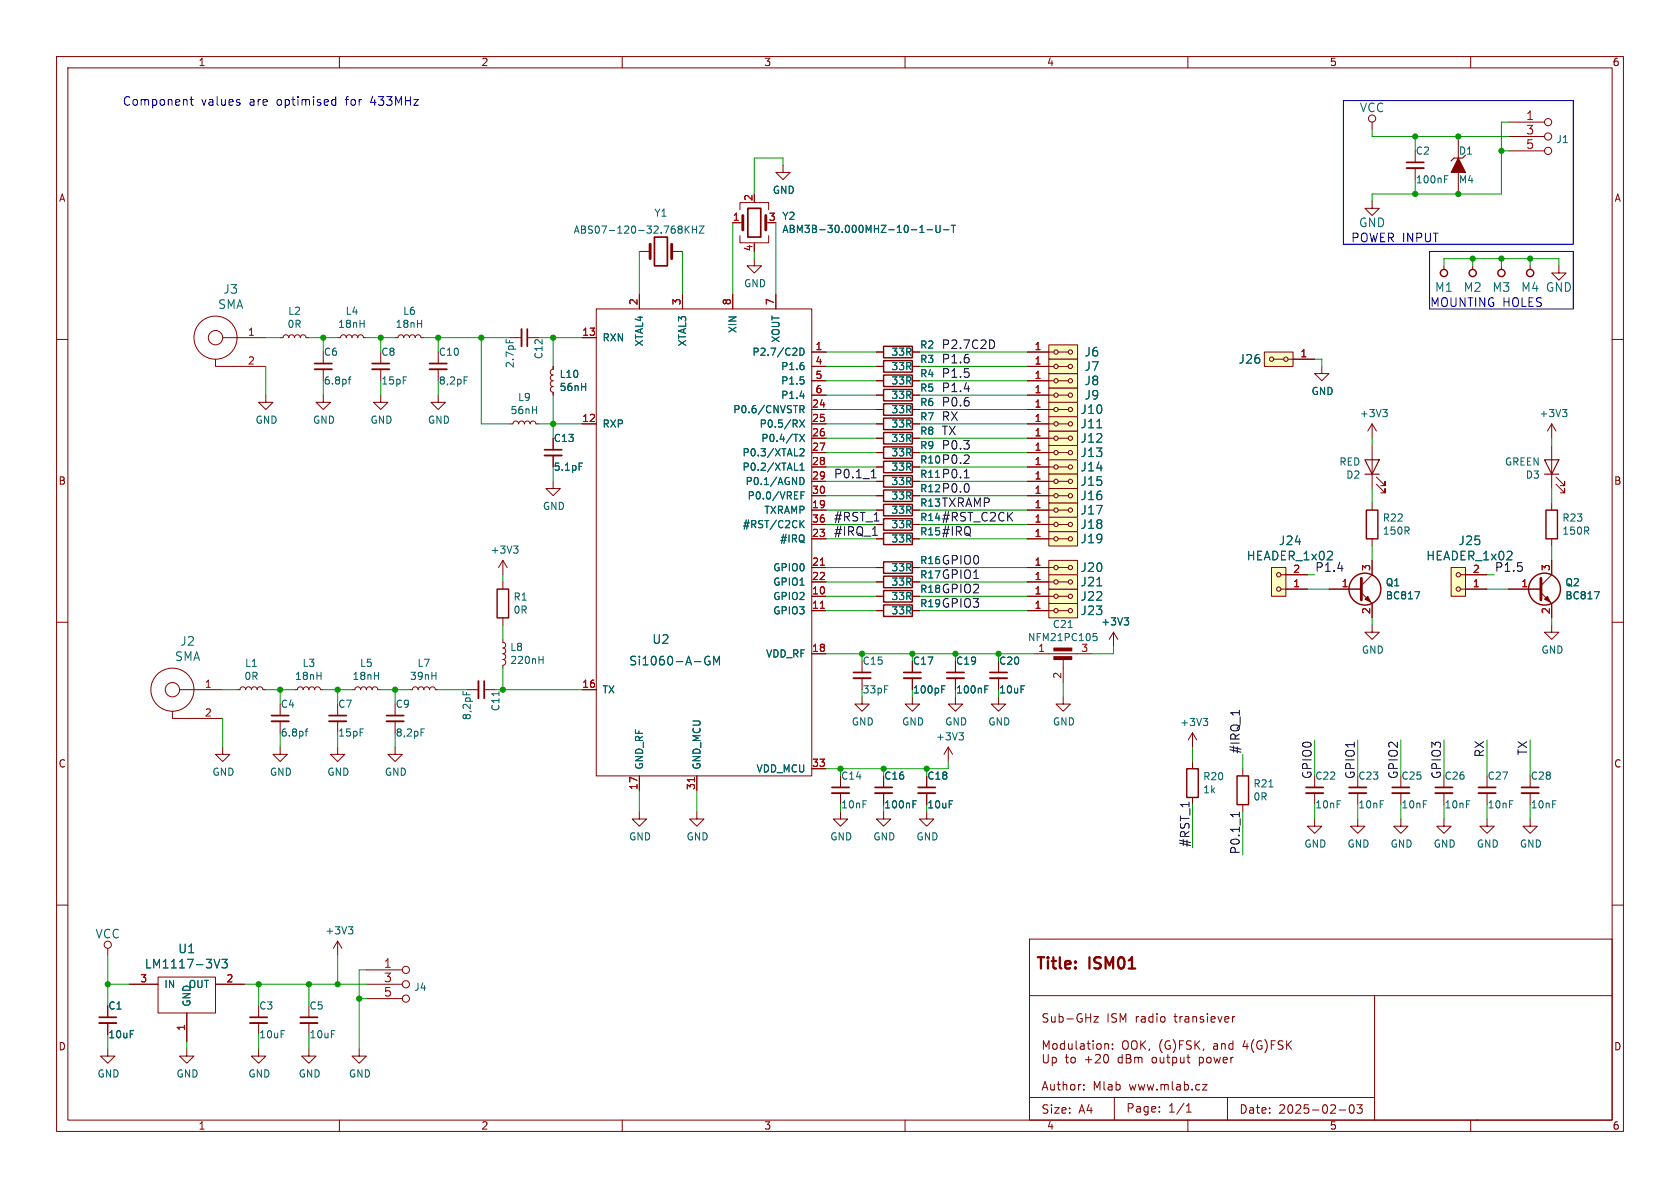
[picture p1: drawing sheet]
<svg xmlns="http://www.w3.org/2000/svg" width="297mm" height="210mm" viewBox="0 0 297 210" stroke-linecap="round" stroke-linejoin="round" font-family="sans-serif">
<g fill="none" stroke="#840000" stroke-width=".18">
<path d="M10 10h277v190h-277zM12 12h273v186h-273zM60 10v2M110 10v2M160 10v2M210 10v2M260 10v2M10 60h2M154.9 74.9h1.3M154.9 64.8h1.3M154.9 62.2h1.3M154.9 67.3h1.3"/>
<path d="M154.9 69.9h1.3M154.9 72.4h1.3M154.9 77.5h1.3M161.3 74.9h1.3M161.3 64.8h1.3M161.3 62.2h1.3M161.3 67.3h1.3M161.3 69.9h1.3M161.3 72.4h1.3M161.3 77.5h1.3M285 60h2M154.9 87.6h1.3"/>
<path d="M154.9 95.3h1.3M154.9 92.7h1.3M154.9 90.2h1.3M154.9 80h1.3M154.9 82.6h1.3M154.9 85.1h1.3M161.3 87.6h1.3M161.3 95.3h1.3M161.3 92.7h1.3M161.3 90.2h1.3M161.3 80h1.3M161.3 82.6h1.3"/>
<path d="M161.3 85.1h1.3M10 110h2M154.9 100.3h1.3M154.9 105.4h1.3M161.3 100.3h1.3M161.3 105.4h1.3M285 110h2M167.6 132.1l-.7 1.3M167.6 132.1v2.5M167.6 132.1l.8 1.3M10 160h2M182 166h103v32h-103z"/>
<path d="M182 176h103M193.4 179.7h.8l-.8 1h.8M217.9 179.7v1M218.3 179.7l-.3 .1-.1 .2M243 176v22M285 160h2M60 198v2M110 198v2M160 198v2M182 194h61M184.5 185.5v-1.5l.5 1.1 .5-1.1v1.5M184.5 187.6l.2 .3 .5-.1 .1-.2"/>
<path d="M186 186.9v1.5M186.1 184.8l.3-.3 .3 .1 .2 .2M186.7 187.6l-.2 .3-.5-.1M188.2 184.6l-.5-.1-.2 .3M188.2 184v1.5M188.5 187.7l.4 .2M188.9 184.5v.8M189.3 187.6l.3 .3 .4-.1 .1-.2M189.5 184.5v1M190.2 184v1.3M191 184.6h.6l.1 .9M191.6 192.6v.1"/>
<path d="M191.6 191.8v.1M192.2 184.5h.5M192.4 184v1.3M192.5 186.8v1.1M193.2 184v.1M193.2 184.5v1M193.9 184.8l.3-.3 .3 .1 .2 .2M194.5 187l-.9 .9h.9M195.3 184.6l.2-.1 .4 .1 .1 .9M195.3 184.5v1M195.3 186.5l.2-.1a.81 .81 0 0 1 .5 .6 .81 .81 0 0 1-.3 .8l-.2 .1-.3-.3M196.7 185.3v.2"/>
<path d="M196.7 184.6v.1M197 194v4M198.5 185v-.5a.5 .5 0 0 1 .5-.5 .5 .5 0 0 1 .5 .5v.5M200 185v-.5a.5 .5 0 0 1 .5-.5 .5 .5 0 0 1 .5 .5v.5M201.7 184v1.5M201.9 184.6l.6 .9M202.5 184l-.8 .8M205 196.5v.1M205 195.7v.1M205.5 183.8l-.3 .4-.2 .6M206.8 184.1a.62 .62 0 0 0-.7 0 .62 .62 0 0 0-.1 .7M207.3 186.9v1.5"/>
<path d="M207.4 183.8l.3 .4 .1 .6M208.5 184.7h.5M209.2 184h-.7v1.5M209.7 196.6h.9M209.7 195.5l.5-.4v1.5M210 198v2M210.6 184.1l-.6-.1-.3 .3 .2 .3 .4 .2M211.2 184v1.5M211.5 184.6l.6 .9M212 186.9v1.5M212.1 184l-.9 .8M212.6 191.7h.8l-.8 1h.8"/>
<path d="M214 187l-.2-.1-.3 .1-.2 .2v.4l.3 .3 .4-.1 .1-.2M214.6 186.9l.3 1 .3-.7 .3 .7 .2-1M214.6 184.6h.6v.9M216 184.6l.2-.1 .3 .1 .1 .9M216 184.5v1M216.2 187.7l.3 .2 .4-.1M217 194v4M217.6 186.9v1M218 184.6l-.5-.1-.3 .3M218 184v1.5M220.1 183.9l-.4 1.1h1M220.5 184.5v1"/>
<path d="M221.7 183.8a1.72 1.72 0 0 0 0 2.3M223 184.1a.74 .74 0 0 0-.9 .5 .74 .74 0 0 0 .6 .9l.4-.2v-.5h-.3M223.6 183.8a1.72 1.72 0 0 1 0 2.3M224.7 184.7h.5M225.5 184h-.8v1.5M226.8 184.1l-.6-.1-.2 .1v.5l.7 .2 .1 .4-.3 .3-.5-.1M227.5 184v1.5M227.7 184.6l.6 .9M228.3 184l-.8 .8M236.7 196.2h1.2M238.7 195.4l.2-.1a.81 .81 0 0 1 .6 .6 .81 .81 0 0 1-.3 .8l-.2 .1a.81 .81 0 0 1-.3-1.4zM239.9 195.3h.9l-.5 .6 .4 .1v.7l-.2 .1h-.4l-.2-.1"/>
<path d="M260 198v2M261 198h.1"/>
</g>
<g fill="none" stroke="#840000" stroke-width=".25">
<path d="M156.2 73.9h5.1v2h-5.1zM156.2 63.8h5.1v2h-5.1zM156.2 61.2h5.1v2h-5.1zM156.2 66.3h5.1v2h-5.1zM156.2 68.8h5.1v2.1h-5.1zM156.2 71.4h5.1v2h-5.1zM156.2 76.5h5.1v2h-5.1zM156.2 79h5.1v2h-5.1zM156.2 86.6h5.1v2h-5.1zM156.2 94.2h5.1v2.1h-5.1zM156.2 91.7h5.1v2h-5.1zM156.2 99.3h5.1v2h-5.1z"/>
<path d="M156.2 89.2h5.1v2h-5.1zM156.2 81.5h5.1v2.1h-5.1zM156.2 84.1h5.1v2h-5.1zM156.2 104.4h5.1v2h-5.1z"/>
</g>
<path d="M165.4 84.4h.7M169.5 129.5h.8l-.4 .5M170.1 130l.2 .3v.3l-.2 .2" fill="none" stroke="#006464" stroke-width=".18"/>
<path d="M185.4 91.4h5.1v2.6h-5.1z" fill="#ffffc2"/>
<g fill="none" stroke="#840000" stroke-width=".18">
<path d="M181.6 92.7h4.7M185.4 91.4h5.1v2.6h-5.1zM187.1 92.7h1.7"/>
<circle cx="186.7" cy="92.7" r=".38"/>
<circle cx="189.2" cy="92.7" r=".38"/>
</g>
<path d="M185.4 88.9h5.1v2.5h-5.1z" fill="#ffffc2"/>
<g fill="none" stroke="#840000" stroke-width=".18">
<path d="M181.6 90.2h4.7M185.4 88.9h5.1v2.5h-5.1zM187.1 90.2h1.7"/>
<circle cx="186.7" cy="90.2" r=".38"/>
<circle cx="189.2" cy="90.2" r=".38"/>
</g>
<path d="M185.4 78.7h5.1v2.6h-5.1z" fill="#ffffc2"/>
<g fill="none" stroke="#840000" stroke-width=".18">
<path d="M185.4 78.7h5.1v2.6h-5.1zM181.6 80h4.7M187.1 80h1.7"/>
<circle cx="186.7" cy="80" r=".38"/>
<circle cx="189.2" cy="80" r=".38"/>
</g>
<path d="M185.4 81.3h5.1v2.5h-5.1z" fill="#ffffc2"/>
<g fill="none" stroke="#840000" stroke-width=".18">
<path d="M181.6 82.6h4.7M185.4 81.3h5.1v2.5h-5.1zM187.1 82.6h1.7"/>
<circle cx="186.7" cy="82.6" r=".38"/>
<circle cx="189.2" cy="82.6" r=".38"/>
</g>
<path d="M185.4 83.8h5.1v2.6h-5.1z" fill="#ffffc2"/>
<g fill="none" stroke="#840000" stroke-width=".18">
<path d="M181.6 85.1h4.7M185.4 83.8h5.1v2.6h-5.1zM187.1 85.1h1.7"/>
<circle cx="186.7" cy="85.1" r=".38"/>
<circle cx="189.2" cy="85.1" r=".38"/>
</g>
<path d="M185.4 86.4h5.1v2.5h-5.1z" fill="#ffffc2"/>
<g fill="none" stroke="#840000" stroke-width=".18">
<path d="M181.6 87.6h4.7M185.4 86.4h5.1v2.5h-5.1zM187.1 87.6h1.7"/>
<circle cx="186.7" cy="87.6" r=".38"/>
<circle cx="189.2" cy="87.6" r=".38"/>
</g>
<path d="M185.4 76.2h5.1v2.5h-5.1z" fill="#ffffc2"/>
<g fill="none" stroke="#840000" stroke-width=".18">
<path d="M181.6 77.5h4.7M185.4 76.2h5.1v2.5h-5.1zM187.1 77.5h1.7"/>
<circle cx="186.7" cy="77.5" r=".38"/>
<circle cx="189.2" cy="77.5" r=".38"/>
</g>
<path d="M185.4 61h5.1v2.5h-5.1z" fill="#ffffc2"/>
<g fill="none" stroke="#840000" stroke-width=".18">
<path d="M181.6 62.2h4.7M185.4 61h5.1v2.5h-5.1zM187.1 62.2h1.7"/>
<circle cx="186.7" cy="62.2" r=".38"/>
<circle cx="189.2" cy="62.2" r=".38"/>
</g>
<path d="M185.4 71.1h5.1v2.6h-5.1z" fill="#ffffc2"/>
<g fill="none" stroke="#840000" stroke-width=".18">
<path d="M181.6 72.4h4.7M185.4 71.1h5.1v2.6h-5.1zM187.1 72.4h1.7"/>
<circle cx="186.7" cy="72.4" r=".38"/>
<circle cx="189.2" cy="72.4" r=".38"/>
</g>
<path d="M185.4 73.7h5.1v2.5h-5.1z" fill="#ffffc2"/>
<g fill="none" stroke="#840000" stroke-width=".18">
<path d="M181.6 74.9h4.7M185.4 73.7h5.1v2.5h-5.1zM187.1 74.9h1.7"/>
<circle cx="186.7" cy="74.9" r=".38"/>
<circle cx="189.2" cy="74.9" r=".38"/>
</g>
<path d="M193.9 75.6h.9" fill="none" stroke="#006464" stroke-width=".18"/>
<path d="M185.4 68.6h5.1v2.5h-5.1z" fill="#ffffc2"/>
<g fill="none" stroke="#840000" stroke-width=".18">
<path d="M59.7 59.7h.5l.1-.4 .4-.1 .4 .1 .1 .4 .2-.4 .3-.1 .4 .1 .1 .4 .2-.4 .3-.1 .4 .1 .1 .4 .2-.4 .4-.1 .3 .1 .2 .4h.5M69.8 59.7h.6l.1-.4 .4-.1 .3 .1 .2 .4 .1-.4 .4-.1 .3 .1 .2 .4 .1-.4 .4-.1 .4 .1 .1 .4 .2-.4 .3-.1 .4 .1 .1 .4h.5M47 69.9v1.2h1.3l-1.3 1.3-1.3-1.3h1.3M57.1 69.9v1.2h1.3l-1.3 1.3-1.2-1.3h1.2M57.1 62.2v2.1M57.1 65.3v2M67.3 69.9v1.2h1.3l-1.3 1.3-1.3-1.3h1.3M67.3 62.2v2.1M67.3 65.3v2M181.6 69.9h4.7M185.4 68.6h5.1v2.5h-5.1zM187.1 69.9h1.7"/>
<path d="M49.5 132.1v1.3h1.3l-1.3 1.2-1.2-1.2h1.2M49.5 124.5v2M49.5 127.5v2M52.1 121.9h.5l.1-.3 .4-.2 .3 .2 .2 .3 .1-.3 .4-.2 .4 .2 .1 .3 .2-.3 .3-.2 .4 .2 .1 .3 .2-.3 .3-.2 .4 .2 .1 .3h.5M59.7 132.1v1.3h1.3l-1.3 1.2-1.3-1.2h1.3M59.7 124.5v2M59.7 127.5v2M69.8 132.1v1.3h1.3l-1.3 1.2-1.2-1.2h1.2M69.8 124.5v2M69.8 127.5v2"/>
<circle cx="186.7" cy="69.9" r=".38"/>
<circle cx="189.2" cy="69.9" r=".38"/>
</g>
<path d="M55.6 65.3h3.1M65.8 65.3h3M48 127.5h3.1M58.2 127.5h3M68.3 127.5h3.1" fill="none" stroke="#840000" stroke-width=".33"/>
<path d="M55.6 64.3h3.1M65.8 64.3h3M48 126.5h3.1M58.2 126.5h3M68.3 126.5h3.1" fill="none" stroke="#840000" stroke-width=".3"/>
<path d="M61.6 67h.4M62 66.6l-.3 .2v1.1M53.9 129.3h.5M54.4 128.8l-.3 .2v1.1M74.4 128.8h.6" fill="none" stroke="#006464" stroke-width=".18"/>
<path d="M185.4 66h5.1v2.6h-5.1z" fill="#ffffc2"/>
<g fill="none" stroke="#840000" stroke-width=".18">
<path d="M242.6 35.6v1.2h1.2l-1.2 1.3-1.3-1.3h1.3M242.6 21.6v1.3M250.2 26.7v2M250.2 29.7v2.1M257.8 24.1v3.8M257.8 30.5v3.8M266.7 21.6h6.3M266.7 24.1h6.3M266.7 26.7h6.3M39.4 59.7h7.6M49.5 59.7h.5l.2-.4 .3-.1 .4 .1 .2 .4 .1-.4 .4-.1 .3 .1 .2 .4 .1-.4 .4-.1 .3 .1 .2 .4 .1-.4 .4-.1 .4 .1 .1 .4h.5M38.1 63.5v1.3h8.9"/>
<path d="M181.6 67.3h4.7M185.4 66h5.1v2.6h-5.1zM187.1 67.3h1.7M242.6 88.9v1.3M242.6 95.3v1.2M242.6 99.1v2.5l-1.9 1.9M274.3 99.1v2.5l-1.9 1.9M274.3 88.9v1.3M274.3 95.3v1.2M152.4 116.8v2.1M152.4 119.9v2M161.3 116.8v2.1"/>
<path d="M161.3 119.9v2M234.9 104.1h5.8M240.7 104.8l1.9 1.9v2.5M242.6 110.5v1.3h1.2l-1.2 1.2-1.3-1.2h1.3M266.7 104.1h5.7M272.4 104.8l1.9 1.9v2.5M274.3 110.5v1.3h1.3l-1.3 1.2-1.3-1.2h1.3M148.6 137.2v2M152.4 123.2v1.3h1.3l-1.3 1.2-1.3-1.2h1.3M156.2 137.2v2M161.3 123.2v1.3h1.3l-1.3 1.2-1.3-1.2h1.3M163.8 137.2v2"/>
<path d="M210.8 129.5v2.6M210.8 134.6v1.3M210.8 129.5l-.7 1.3M210.8 129.5l.8 1.3M219.7 135.9v1.3M232.4 137.2v2M240 137.2v2M247.6 137.2v2M255.3 137.2v2M262.9 137.2v2M270.5 137.2v2M148.6 143.5v1.3h1.3l-1.3 1.3-1.3-1.3h1.3"/>
<path d="M148.6 140.2v2M156.2 143.5v1.3h1.3l-1.3 1.3-1.3-1.3h1.3M156.2 140.2v2M163.8 143.5v1.3h1.3l-1.3 1.3-1.2-1.3h1.2M163.8 140.2v2M210.8 141v1.2M219.7 142.2v1.3M232.4 144.8v1.3h1.3l-1.3 1.2-1.3-1.2h1.3M232.4 140.2v2M240 144.8v1.3h1.3l-1.3 1.2-1.2-1.2h1.2M240 140.2v2M247.6 144.8v1.3h1.3l-1.3 1.2-1.2-1.2h1.2"/>
<path d="M247.6 140.2v2M255.3 144.8v1.3h1.2l-1.2 1.2-1.3-1.2h1.3M255.3 140.2v2M262.9 144.8v1.3h1.3l-1.3 1.2-1.3-1.2h1.3M262.9 140.2v2M270.5 144.8v1.3h1.3l-1.3 1.2-1.3-1.2h1.3M270.5 140.2v2"/>
<circle cx="242.6" cy="21" r=".63"/>
<circle cx="273.7" cy="21.6" r=".63"/>
<circle cx="273.7" cy="24.1" r=".63"/>
<circle cx="273.7" cy="26.7" r=".63"/>
<circle cx="38.1" cy="59.7" r="3.8"/>
<circle cx="38.1" cy="59.7" r="1.27"/>
<circle cx="186.7" cy="67.3" r=".38"/>
<circle cx="189.2" cy="67.3" r=".38"/>
</g>
<path d="M248.7 29.7h3M150.9 119.9h3M159.8 119.9h3M147.1 140.2h3M154.7 140.2h3M162.3 140.2h3.1M230.9 140.2h3M238.5 140.2h3.1M246.1 140.2h3.1M253.7 140.2h3.1M261.4 140.2h3M269 140.2h3" fill="none" stroke="#840000" stroke-width=".33"/>
<path d="M248.7 28.7h3M150.9 118.9h3M159.8 118.9h3M147.1 139.2h3M154.7 139.2h3M162.3 139.2h3.1M230.9 139.2h3M238.5 139.2h3.1M246.1 139.2h3.1M253.7 139.2h3.1M261.4 139.2h3M269 139.2h3" fill="none" stroke="#840000" stroke-width=".3"/>
<path d="M255.4 31.7h.4M255.4 31.1h.6M250.1 104.6h.9l-.6 1.3M281.9 104.6h.8l-.5 1.3M166.5 121.8h.4M166.5 121.2h.6M212.7 127h.8l-.4 .5M213.3 127.5l.2 .2v.3l-.2 .3M224.3 139.1h.7M161.4 142.2h.4M161.4 141.5h.6" fill="none" stroke="#006464" stroke-width=".18"/>
<g fill="none" stroke="#840000" stroke-width=".25">
<path d="M241.6 90.2h2v5.1h-2zM273.3 90.2h2v5.1h-2zM209.8 135.9h2v5.1h-2zM218.7 137.2h2v5h-2z"/>
<circle cx="241.3" cy="104.1" r="2.82"/>
<circle cx="273" cy="104.1" r="2.82"/>
</g>
<path d="M259.1 27.4l-.5 .5h-1.6l-.5 .5" fill="none" stroke="#840000" stroke-width=".2"/>
<g fill="#840000" stroke="#840000" stroke-width=".18">
<path d="M257.8 27.9l1.3 2.6h-2.6z"/>
<path d="M241.3 105.9l.5-.5 .5 1z"/>
<path d="M273 105.9l.6-.5 .5 1z"/>
</g>
<path d="M240.7 102.2v3.8M272.4 102.2v3.8" fill="none" stroke="#840000" stroke-width=".51"/>
<path d="M256.5 100.3h2.6v5.1h-2.6z" fill="#ffffc2"/>
<g fill="none" stroke="#840000" stroke-width=".18">
<path d="M256.5 100.3h2.6v5.1h-2.6zM258.2 101.6h4.7M258.2 104.1h4.7"/>
<circle cx="257.8" cy="101.6" r=".38"/>
<circle cx="257.8" cy="104.1" r=".38"/>
</g>
<path d="M185.4 99.1h5.1v2.5h-5.1z" fill="#ffffc2"/>
<g fill="none" stroke="#840000" stroke-width=".18">
<path d="M185.4 99.1h5.1v2.5h-5.1zM181.6 100.3h4.7M187.1 100.3h1.7"/>
<circle cx="186.7" cy="100.3" r=".38"/>
<circle cx="189.2" cy="100.3" r=".38"/>
</g>
<path d="M185.4 63.5h5.1v2.5h-5.1z" fill="#ffffc2"/>
<g fill="none" stroke="#840000" stroke-width=".18">
<path d="M181.6 64.8h4.7M185.4 63.5h5.1v2.5h-5.1zM187.1 64.8h1.7"/>
<circle cx="186.7" cy="64.8" r=".38"/>
<circle cx="189.2" cy="64.8" r=".38"/>
</g>
<path d="M223.5 62.2h5.1v2.6h-5.1z" fill="#ffffc2"/>
<g fill="none" stroke="#840000" stroke-width=".18">
<path d="M223.5 62.2h5.1v2.6h-5.1zM225.2 63.5h1.7M227.7 63.5h4.7M233.7 64.8v1.2h1.2l-1.2 1.3-1.3-1.3h1.3M154.9 108h1.3M161.3 108h1.3M168.9 116.8v2.1M168.9 119.9v2M176.5 116.8v2.1M176.5 119.9v2M182.9 115.6h10.1M188 116.3v4.4"/>
<path d="M196.8 111.8l-.7 1.2M196.8 111.8v2.5M196.8 111.8l.8 1.2M168.9 123.2v1.3h1.3l-1.3 1.2-1.3-1.2h1.3M176.5 123.2v1.3h1.3l-1.3 1.2-1.2-1.2h1.2M188 123.2v1.3h1.2l-1.2 1.2-1.3-1.2h1.3"/>
<circle cx="224.8" cy="63.5" r=".38"/>
<circle cx="227.3" cy="63.5" r=".38"/>
</g>
<path d="M156.2 106.9h5.1v2.1h-5.1z" fill="none" stroke="#840000" stroke-width=".25"/>
<path d="M167.4 119.9h3M175 119.9h3.1" fill="none" stroke="#840000" stroke-width=".33"/>
<path d="M167.4 118.9h3M175 118.9h3.1" fill="none" stroke="#840000" stroke-width=".3"/>
<path d="M188.8 110.9h.8M193.3 112h.6M193.3 112.5h.4l.2 .2-.1 .5h-.5M198.7 109.2h.8l-.4 .5M199.3 109.7l.2 .2v.3l-.2 .3M174.1 121.8h.4M174.1 121.2h.6" fill="none" stroke="#006464" stroke-width=".18"/>
<g fill="#840000" stroke="#840000" stroke-width=".18">
<path d="M186.3 116.1h3.2v.5h-3.2z"/>
<path d="M186.3 114.6h3.2v.5h-3.2z"/>
</g>
<path d="M185.4 106.7h5.1v2.5h-5.1z" fill="#ffffc2"/>
<g fill="none" stroke="#840000" stroke-width=".18">
<path d="M181.6 108h4.7M185.4 106.7h5.1v2.5h-5.1zM187.1 108h1.7"/>
<circle cx="186.7" cy="108" r=".38"/>
<circle cx="189.2" cy="108" r=".38"/>
</g>
<path d="M185.4 104.1h5.1v2.6h-5.1z" fill="#ffffc2"/>
<g fill="none" stroke="#840000" stroke-width=".18">
<path d="M154.9 102.9h1.3M161.3 102.9h1.3M181.6 105.4h4.7M185.4 104.1h5.1v2.6h-5.1zM187.1 105.4h1.7"/>
<circle cx="186.7" cy="105.4" r=".38"/>
<circle cx="189.2" cy="105.4" r=".38"/>
</g>
<path d="M156.2 101.9h5.1v2h-5.1z" fill="none" stroke="#840000" stroke-width=".25"/>
<path d="M185.4 94h5.1v2.5h-5.1z" fill="#ffffc2"/>
<g fill="none" stroke="#840000" stroke-width=".18">
<path d="M181.6 95.3h4.7M185.4 94h5.1v2.5h-5.1zM187.1 95.3h1.7"/>
<circle cx="186.7" cy="95.3" r=".38"/>
<circle cx="189.2" cy="95.3" r=".38"/>
</g>
<path d="M185.4 101.6h5.1v2.5h-5.1z" fill="#ffffc2"/>
<g fill="none" stroke="#840000" stroke-width=".18">
<path d="M255.3 47v.6M260.3 47v.6M265.4 47v.6M270.5 47v.6M275.6 47v1.3h1.3l-1.3 1.2-1.3-1.2h1.3M242.6 74.9l-.8 1.3M242.6 74.9v2.6M242.6 78.7v7.7M242.6 74.9l.7 1.3M274.3 74.9l-.7 1.3M274.3 74.9v2.6M274.3 78.7v7.7"/>
<path d="M274.3 74.9l.8 1.3M243.3 85.6l1.6 1.5v-.7v.7h-.8M243.3 84.3l1.6 1.6v-.8v.8h-.8M275.1 85.6l1.5 1.5v-.7v.7h-.8M275.1 84.3l1.5 1.6v-.8v.8h-.8M181.6 102.9h4.7M185.4 101.6h5.1v2.5h-5.1zM187.1 102.9h1.7"/>
<circle cx="186.7" cy="102.9" r=".38"/>
<circle cx="189.2" cy="102.9" r=".38"/>
</g>
<path d="M244.5 72.4h.7l-.4 .5M245 72.9l.2 .2v.3l-.2 .3M276.2 72.4h.8l-.4 .5M276.8 72.9l.2 .2v.3l-.2 .3M193.9 103.6h.9" fill="none" stroke="#006464" stroke-width=".18"/>
<g fill="none" stroke="#840000" stroke-width=".25">
<circle cx="255.3" cy="48.3" r=".63"/>
<circle cx="260.3" cy="48.3" r=".63"/>
<circle cx="265.4" cy="48.3" r=".63"/>
<circle cx="270.5" cy="48.3" r=".63"/>
</g>
<path d="M241.3 81.3h2.5l-1.2 2.5zM241.3 83.8h2.5M273 81.3h2.6l-1.3 2.5zM273 83.8h2.6" fill="none" stroke="#840000" stroke-width=".2"/>
<path d="M224.8 100.3h2.5v5.1h-2.5z" fill="#ffffc2"/>
<g fill="none" stroke="#840000" stroke-width=".18">
<path d="M129.5 39.4h1.8M130.8 37.1v-1.3h5.1v1.3M138.4 29.2v1.3h1.3l-1.3 1.3-1.2-1.3h1.2M90.2 59.7h2M93.2 59.7h2M102.9 59.7h2.5M105.4 54.6h38.1v82.6h-38.1zM113 44.5h1.9M113 52.1v2.5M118.7 44.5h1.9M120.6 52.1v2.5M129.5 52.1v2.5"/>
<path d="M130.8 41.7v1.2h5.1v-1.2M133.3 45.7v1.3h1.3l-1.3 1.3-1.2-1.3h1.2M133.3 42.9v.3M137.2 52.1v2.5M77.5 69.9v1.2h1.2l-1.2 1.3-1.3-1.3h1.3M77.5 62.2v2.1M77.5 65.3v2M90.2 74.9h.5l.1-.3 .4-.2 .3 .2 .2 .3 .1-.3 .4-.2 .4 .2 .1 .3 .2-.3 .3-.2 .4 .2 .1 .3 .2-.3 .3-.2 .4 .2 .1 .3h.5M97.8 64.8v.5l-.4 .1-.1 .4 .1 .4 .4 .1-.3 .1-.2 .2 .1 .5 .4 .2-.4 .2-.1 .3 .1 .4 .4 .1-.4 .2-.1 .3 .1 .4 .4 .1v.6M97.8 77.5v2M102.9 74.9h2.5M143.5 74.9h2.5"/>
<path d="M143.5 62.2h2.5M143.5 72.4h2.5M143.5 77.5h2.5M143.5 64.8h2.5M143.5 67.3h2.5M143.5 69.9h2.5M154.9 74.9h1.3M154.9 62.2h1.3M154.9 72.4h1.3M154.9 77.5h1.3M154.9 64.8h1.3M154.9 67.3h1.3"/>
<path d="M154.9 69.9h1.3M161.3 74.9h1.3M161.3 62.2h1.3M161.3 72.4h1.3M161.3 77.5h1.3M161.3 64.8h1.3M161.3 67.3h1.3M161.3 69.9h1.3M181.6 74.9h3.8M181.6 62.2h3.8M181.6 72.4h3.8M181.6 77.5h3.8"/>
<path d="M181.6 64.8h3.8M181.6 67.3h3.8M181.6 69.9h3.8M228.6 63.5h3.8M88.9 99.1v2.5M88.9 99.1l-.8 1.2M88.9 99.1l.8 1.2M97.8 85.1v1.3h1.3l-1.3 1.2-1.3-1.2h1.3M97.8 80.5v2.1M143.5 90.2h2.5M143.5 95.3h2.5M143.5 80h2.5"/>
<path d="M143.5 82.6h2.5M143.5 85.1h2.5M143.5 87.6h2.5M143.5 92.7h2.5M154.9 90.2h1.3M154.9 95.3h1.3M154.9 80h1.3M154.9 82.6h1.3M154.9 85.1h1.3M154.9 87.6h1.3M154.9 92.7h1.3M161.3 90.2h1.3"/>
<path d="M161.3 95.3h1.3M161.3 80h1.3M161.3 82.6h1.3M161.3 85.1h1.3M161.3 87.6h1.3M161.3 92.7h1.3M181.6 90.2h3.8M181.6 95.3h3.8M181.6 80h3.8M181.6 82.6h3.8M181.6 85.1h3.8M181.6 87.6h3.8"/>
<path d="M181.6 92.7h3.8M242.6 99.1v2.5M274.3 99.1v2.5M88.9 113v.5l.4 .2 .1 .4-.1 .3-.4 .1 .4 .2 .1 .4-.1 .3-.4 .2 .4 .2 .1 .5-.2 .2-.3 .1 .4 .1 .1 .4-.1 .4-.4 .1v.5M88.9 102.9v1.2M88.9 109.2v1.3M143.5 105.4h2.5M143.5 108h2.5M143.5 115.6h2.5M143.5 100.3h2.5M143.5 102.9h2.5M154.9 105.4h1.3"/>
<path d="M154.9 108h1.3M154.9 100.3h1.3M154.9 102.9h1.3M161.3 105.4h1.3M161.3 108h1.3M161.3 100.3h1.3M161.3 102.9h1.3M161.3 116.8v2.1M161.3 119.9v2M168.9 116.8v2.1M168.9 119.9v2M176.5 116.8v2.1"/>
<path d="M176.5 119.9v2M181.6 105.4h3.8M181.6 108h3.8M181.6 100.3h3.8M181.6 102.9h3.8M224.8 100.3h2.5v5.1h-2.5zM226.4 101.6h4.7M226.4 104.1h4.7M234.9 104.1h5.8M242.6 106.7v2.5M259.1 101.6h3.8M259.1 104.1h3.8"/>
<path d="M266.7 104.1h5.7M274.3 106.7v2.5M30.5 125.7v1.3h8.9M31.7 121.9h7.7M39.4 132.1v1.3h1.2l-1.2 1.2-1.3-1.2h1.3M41.9 121.9h.5l.2-.3 .3-.2 .4 .2 .1 .3 .2-.3 .3-.2 .4 .2 .1 .3 .2-.3 .4-.2 .3 .2 .2 .3 .1-.3 .4-.2 .3 .2 .2 .3h.5M62.2 121.9h.5l.2-.3 .3-.2 .4 .2 .2 .3 .1-.3 .4-.2 .3 .2 .2 .3 .1-.3 .4-.2 .3 .2 .2 .3 .1-.3 .4-.2 .4 .2 .1 .3h.5M72.4 121.9h.5l.1-.3 .4-.2 .4 .2 .1 .3 .2-.3 .3-.2 .4 .2 .1 .3 .2-.3 .3-.2 .4 .2 .1 .3 .2-.3 .4-.2 .3 .2 .2 .3h.5M82.5 121.9h2.1M85.6 121.9h2M102.9 121.9h2.5M113 137.2v2.5"/>
<path d="M123.2 137.2v2.5M143.5 135.9h2.5M156.2 137.2v2M163.8 137.2v2M113 143.5v1.3h1.3l-1.3 1.3-1.2-1.3h1.2M123.2 143.5v1.3h1.3l-1.3 1.3-1.3-1.3h1.3M156.2 140.2v2M163.8 140.2v2M19 167.6v1.3M19 177.8v2M22.9 174h5M27.9 172.7h10.2v6.4h-10.2z"/>
<path d="M33 179.1v5.1M38.1 174h5.1M45.7 177.8v2M54.6 177.8v2M59.7 166.4l-.8 1.2M59.7 166.4v2.5M59.7 166.4l.8 1.2M64.8 174h6.3M64.8 171.5h6.3M64.8 176.5h6.3M19 185.4v1.3h1.3l-1.3 1.3-1.2-1.3h1.2M19 180.8v2.1"/>
<path d="M33 185.4v1.3h1.3l-1.3 1.3-1.3-1.3h1.3M45.7 185.4v1.3h1.3l-1.3 1.3-1.3-1.3h1.3M45.7 180.8v2.1M54.6 185.4v1.3h1.3l-1.3 1.3-1.3-1.3h1.3M54.6 180.8v2.1M63.5 185.4v1.3h1.3l-1.3 1.3-1.3-1.3h1.3"/>
<circle cx="226.1" cy="101.6" r=".38"/>
<circle cx="226.1" cy="104.1" r=".38"/>
<circle cx="30.5" cy="121.9" r="3.8"/>
<circle cx="30.5" cy="121.9" r="1.27"/>
<circle cx="19" cy="167" r=".63"/>
<circle cx="71.8" cy="171.4" r=".63"/>
<circle cx="71.8" cy="176.5" r=".63"/>
<circle cx="71.8" cy="174" r=".63"/>
</g>
<path d="M132.2 36.8h2.3v5.1h-2.3zM93.2 58.2v3M115.7 41.9h2.3v5.1h-2.3zM75.9 64.3h3.1M96.3 79.5h3M85.6 120.4v3M17.5 179.8h3.1M44.2 179.8h3M53.1 179.8h3" fill="none" stroke="#840000" stroke-width=".3"/>
<path d="M131.3 38.1v2.5M135.4 38.1v2.5M114.9 43.2v2.5M118.7 43.2v2.5" fill="none" stroke="#840000" stroke-width=".51"/>
<g fill="none" stroke="#006464" stroke-width=".18">
<path d="M121.1 39.9v1.3M121.9 39.9l-.8 .8M122.4 39.9v1.3M123.1 39.9v1.3M123.6 39.9h.9l-.9 1.3h.9M165.5 39.8v1.1l.2 .2 .4-.1 .1-.1v-1.1M168.2 39.8h.7M168.6 39.8v1.3M89.5 60v.6M120.5 40l.1 .2-.1 .2M120.5 40.6l.1 .1-.1 .5M121.3 40.5l.6 .7"/>
<path d="M122.4 40.6h.7M162.6 41.1h.7M162.6 40.2l.4-.4v1.3M163.9 40.6h1M166.8 40.6h1M82.1 66.6h.6M141.4 74.2l.8 1.3M141.4 76.8l.8 1.2M141.4 61.5a.64 .64 0 0 1 .8 .7 .64 .64 0 0 1-.8 .6zM141.4 71.7h.5l.3 .2-.2 .4-.6 .1M141.4 79.4l.5-.1 .3 .4-.8 .9h.8M141.4 70h.8"/>
<path d="M141.7 72.4l.5 .6M142.2 74.2l-.8 1.3M142.2 76.8l-.8 1.2M193.9 75.6h.9M90.8 96.5h.8l-.4 .5M91.3 97l.3 .2v.3l-.3 .3M102.4 81.9h.6M140.5 83.1h.6M141.4 84.4a.64 .64 0 0 1 .8 .6 .64 .64 0 0 1-.8 .7M141.4 83.1h.8M141.4 82.2l.4-.3v1.2M141.6 87.5h.4"/>
<path d="M141.6 92.6l.6 .7M142.2 92l-.8 .7M142.2 86.9h-.6v1.3M165.4 84.4h.7M95.3 116.6h.7M96 116v1.3M124.6 116.9a.57 .57 0 0 0 .3 .6 .57 .57 0 0 0 .6-.1v-.5h-.3M125.4 116.1a.59 .59 0 0 0-.6 0 .59 .59 0 0 0-.2 .6M126.2 117.5v-1.5l.5 1.1 .5-1.1v1.5M193.9 103.6h.9M198.7 109.2h.8l-.4 .5M199.3 109.7l.2 .2v.3l-.2 .3"/>
<path d="M250.1 104.6h.9l-.6 1.3M281.9 104.6h.8l-.5 1.3M81.9 122.2v.6M88.2 122.3v.7M166.5 121.8h.4M166.5 121.2h.6M174.1 121.8h.4M174.1 121.2h.6M161.4 142.2h.4M161.4 141.5h.6M37.8 169.6l.6 1.5 .5-1.5M39.2 169.6h1l-.5 .6 .4 .1v.7l-.2 .1h-.5l-.2-.1"/>
<path d="M61.6 163.8h.8l-.5 .5M62.1 164.3l.3 .3v.3l-.3 .2"/>
</g>
<path d="M92.2 58.2v3M75.9 65.3h3.1M96.3 80.5h3M84.6 120.4v3M17.5 180.8h3.1M44.2 180.8h3M53.1 180.8h3" fill="none" stroke="#840000" stroke-width=".33"/>
<path d="M87.9 104.1h2v5.1h-2z" fill="none" stroke="#840000" stroke-width=".25"/>
<path d="M145 99.9h.7M145 107.5h.7M122.8 137.5v.7" fill="none" stroke="#a90000" stroke-width=".18"/>
<path d="M175.5 60.2l.3 .5v.6l-.3 .2M154 84.5h.9M154.2 94.6h.9M154.3 83.2l.2-.2v1.5M170.5 84.5h.8M219.1 125.6v.8M219.1 143.6v.8M219.1 144h-1.5l.2 .1" fill="none" stroke="#0f0f0f" stroke-width=".18"/>
<path d="M33.6 17.6h.6M33.8 17.1v1.3l.4 .2M42.2 18.1l.2 .2-.2 .3M42.2 17.6l.2 .1M58.7 18.5l.2 .1 .5-.1M59.4 17.7l-.5-.1-.2 .1M59.4 17.1v1.5M237.5 17.8h40.6v25.4h-40.6zM252.7 44.5h25.4v10.1h-25.4z" fill="none" stroke="#0000c2" stroke-width=".18"/>
<g fill="none" stroke="#009600" stroke-width=".18">
<path d="M129.5 39.4v12.7M137.2 39.4v12.7M138.4 29.2v-1.3h-5.1v6.4M242.6 22.9v1.2h24.1M250.2 24.1v2.6M250.2 31.8v2.5M265.4 26.7h1.3M266.7 21.6h-1.3v12.7h-22.8v1.3M47 59.7h2.5M54.6 59.7h5.1M57.1 59.7v2.5M64.8 59.7h5"/>
<path d="M67.3 59.7v2.5M74.9 59.7h15.3M77.5 59.7v2.5M85.1 59.7v15.2h5.1M95.2 59.7h7.7M97.8 59.7v5.1M113 44.5v7.6M120.6 44.5v7.6M133.3 44.5v1.2M255.3 47v-1.3h20.3v1.3M260.3 45.7v1.3M265.4 45.7v1.3"/>
<path d="M270.5 45.7v1.3M47 64.8v5.1M57.1 67.3v2.6M67.3 67.3v2.6M77.5 67.3v2.6M95.2 74.9h7.7M97.8 69.9v7.6M146 74.9h8.9M146 67.3h8.9M146 62.2h8.9M146 72.4h8.9M146 64.8h8.9"/>
<path d="M146 69.9h8.9M146 77.5h8.9M162.6 74.9h19M162.6 67.3h19M162.6 62.2h19M162.6 72.4h19M162.6 64.8h19M162.6 69.9h19M162.6 77.5h19M232.4 63.5h1.3v1.3M242.6 77.5v1.2M274.3 77.5v1.2"/>
<path d="M97.8 82.6v2.5M146 82.6h8.9M146 90.2h8.9M146 85.1h8.9M146 87.6h8.9M146 95.3h8.9M146 92.7h8.9M146 80h8.9M162.6 82.6h19M162.6 90.2h19M162.6 85.1h19M162.6 87.6h19"/>
<path d="M162.6 95.3h19M162.6 92.7h19M162.6 80h19M242.6 86.4v2.5M242.6 96.5v2.6M274.3 86.4v2.5M274.3 96.5v2.6M88.9 101.6v1.3M88.9 110.5v2.5M88.9 118.1v3.8M146 115.6h36.9M146 105.4h8.9"/>
<path d="M146 100.3h8.9M146 108h8.9M146 102.9h8.9M152.4 115.6v1.2M161.3 115.6v1.2M162.6 105.4h19M162.6 100.3h19M162.6 108h19M162.6 102.9h19M168.9 115.6v1.2M176.5 115.6v1.2M196.8 114.3v1.3h-3.8"/>
<path d="M231.1 104.1h3.8M231.1 101.6h1.3M242.6 109.2v1.3M262.9 104.1h3.8M262.9 101.6h1.3M274.3 109.2v1.3M39.4 121.9h2.5M39.4 127v5.1M47 121.9h5.1M49.5 121.9v2.6M49.5 129.5v2.6M57.1 121.9h5.1"/>
<path d="M59.7 121.9v2.6M59.7 129.5v2.6M67.3 121.9h5.1M69.8 121.9v2.6M69.8 129.5v2.6M77.5 121.9h5M87.6 121.9h15.3M113 139.7v3.8M123.2 139.7v3.8M148.6 135.9v1.3M156.2 135.9v1.3M163.8 135.9v1.3"/>
<path d="M167.6 134.6v1.3h-21.6M188 120.7v2.5M210.8 132.1v2.5M219.7 133.4v2.5M232.4 130.8v6.4M240 130.8v6.4M247.6 130.8v6.4M255.3 130.8v6.4M262.9 130.8v6.4M270.5 130.8v6.4M210.8 142.2v7.7M219.7 143.5v7.6"/>
<path d="M232.4 142.2v2.6M240 142.2v2.6M247.6 142.2v2.6M255.3 142.2v2.6M262.9 142.2v2.6M270.5 142.2v2.6M19 174h3.9M19 168.9v8.9M43.2 174h21.6M45.7 174v3.8M54.6 174v3.8M59.7 168.9v5.1"/>
<path d="M63.5 176.5h1.3M64.8 171.5h-1.3v13.9M19 182.9v2.5M33 184.2v1.2M45.7 182.9v2.5M54.6 182.9v2.5"/>
</g>
<g fill="#009600" stroke="#009600" stroke-width=".18">
<circle cx="77.5" cy="59.7" r=".46"/>
<circle cx="85.1" cy="59.7" r=".46"/>
<circle cx="97.8" cy="59.7" r=".46"/>
<circle cx="97.8" cy="74.9" r=".46"/>
<circle cx="88.9" cy="121.9" r=".46"/>
<circle cx="45.7" cy="174" r=".46"/>
<circle cx="54.6" cy="174" r=".46"/>
<circle cx="59.7" cy="174" r=".46"/>
<circle cx="63.5" cy="176.5" r=".46"/>
<circle cx="19" cy="174" r=".46"/>
<circle cx="59.7" cy="121.9" r=".46"/>
<circle cx="49.5" cy="121.9" r=".46"/>
<circle cx="69.8" cy="121.9" r=".46"/>
<circle cx="57.1" cy="59.7" r=".46"/>
<circle cx="67.3" cy="59.7" r=".46"/>
<circle cx="148.6" cy="135.9" r=".46"/>
<circle cx="156.2" cy="135.9" r=".46"/>
<circle cx="163.8" cy="135.9" r=".46"/>
<circle cx="152.4" cy="115.6" r=".46"/>
<circle cx="161.3" cy="115.6" r=".46"/>
<circle cx="168.9" cy="115.6" r=".46"/>
<circle cx="176.5" cy="115.6" r=".46"/>
<circle cx="260.3" cy="45.7" r=".46"/>
<circle cx="270.5" cy="45.7" r=".46"/>
<circle cx="257.8" cy="24.1" r=".46"/>
<circle cx="265.4" cy="45.7" r=".46"/>
<circle cx="265.4" cy="26.7" r=".46"/>
<circle cx="257.8" cy="34.3" r=".46"/>
<circle cx="250.2" cy="24.1" r=".46"/>
<circle cx="250.2" cy="34.3" r=".46"/>
</g>
<g font-size="2.8" fill="#840000">
<text x="183" y="171.9">Title:</text>
<text x="192.7" y="171.9">ISM01</text>
</g>
<g font-size="2.1" fill="#0000c2">
<text x="21.6" y="18.8">Component</text>
<text x="35.5" y="18.8">values</text>
<text x="44.1" y="18.8">are</text>
<text x="49" y="18.8">optimised</text>
<text x="61.4" y="18.8">for</text>
<text x="65.9" y="18.8">433MHz</text>
<text x="238.8" y="42.9">POWER INPUT</text>
<text x="252.7" y="54.4">MOUNTING HOLES</text>
</g>
<g font-size="2.1" fill="#006464">
<text x="240.3" y="20">VCC</text>
<text x="240.2" y="40.4">GND</text>
<text x="39.4" y="52.1">J3</text>
<text x="253.6" y="51.8">M1</text>
<text x="258.7" y="51.8">M2</text>
<text x="263.8" y="51.8">M3</text>
<text x="268.8" y="51.8">M4 GND</text>
<text x="38.5" y="54.8">SMA</text>
<text x="191.7" y="63.2">J6</text>
<text x="191.7" y="65.8">J7</text>
<text x="218.9" y="64.5">J26</text>
<text x="191.7" y="70.8">J9</text>
<text x="191.7" y="68.3">J8</text>
<text x="190.9" y="73.4">J10</text>
<text x="190.9" y="75.9">J11</text>
<text x="190.9" y="81">J13</text>
<text x="190.9" y="83.5">J14</text>
<text x="190.9" y="78.5">J12</text>
<text x="190.9" y="86.1">J15</text>
<text x="190.9" y="88.6">J16</text>
<text x="190.9" y="93.7">J18</text>
<text x="190.9" y="91.2">J17</text>
<text x="190.9" y="101.3">J20</text>
<text x="190.9" y="96.2">J19</text>
<text x="220.3" y="99.3">HEADER_1x02</text>
<text x="226" y="96.6">J24</text>
<text x="232.4" y="101.2">P1.4</text>
<text x="252.1" y="99.3">HEADER_1x02</text>
<text x="257.8" y="96.6">J25</text>
<text x="264.2" y="101.2">P1.5</text>
<text x="190.9" y="106.4">J22</text>
<text x="190.9" y="103.9">J21</text>
<text x="190.9" y="108.9">J23</text>
<text x="30.8" y="117">SMA</text>
<text x="31.8" y="114.4">J2</text>
<text x="111.1" y="117.8">Si1060-A-GM</text>
<text x="115.2" y="114">U2</text>
<text x="16.8" y="166.1">VCC</text>
<text x="25.5" y="171.4">LM1117-3V3</text>
<text x="31.4" y="168.7">U1</text>
</g>
<g font-size="2.1" fill="#a90000">
<text x="269.7" y="21.3">1</text>
<text x="269.7" y="23.9">3</text>
<text x="269.7" y="26.4">5</text>
<text x="67.8" y="171.2">1</text>
<text x="67.8" y="173.7">3</text>
<text x="67.8" y="176.3">5</text>
</g>
<g font-size="2.1" fill="#0f0f0f">
<text x="166.4" y="64.4">P1.6</text>
<text x="166.4" y="61.8">P2.7C2D</text>
<text x="166.4" y="69.4">P1.4</text>
<text x="166.4" y="66.9">P1.5</text>
<text x="166.4" y="72">P0.6</text>
<text x="166.4" y="77.1">TX</text>
<text x="166.4" y="74.5">RX</text>
<text x="166.4" y="82.1">P0.2</text>
<text x="166.4" y="79.6">P0.3</text>
<text x="147.3" y="84.7">P0.1_1</text>
<text x="166.4" y="89.8">TXRAMP</text>
<text x="166.4" y="84.7">P0.1</text>
<text x="166.4" y="87.2">P0.0</text>
<text x="147.3" y="92.3">#RST_1</text>
<text x="147.3" y="94.8">#IRQ_1</text>
<text x="166.4" y="92.3">#RST_C2CK</text>
<text x="166.4" y="94.8">#IRQ</text>
<text x="166.4" y="99.9">GPIO0</text>
<text x="166.4" y="102.5">GPIO1</text>
<text x="166.4" y="105">GPIO2</text>
<text x="166.4" y="107.5">GPIO3</text>
<text x="219.3" y="133.4" transform="rotate(-90 219.3 133.4)">#IRQ_1</text>
<text x="232" y="137.8" transform="rotate(-90 232 137.8)">GPIO0</text>
<text x="239.6" y="137.8" transform="rotate(-90 239.6 137.8)">GPIO1</text>
<text x="247.2" y="137.8" transform="rotate(-90 247.2 137.8)">GPIO2</text>
<text x="254.9" y="137.8" transform="rotate(-90 254.9 137.8)">GPIO3</text>
<text x="262.5" y="133.9" transform="rotate(-90 262.5 133.9)">RX</text>
<text x="270.1" y="133.6" transform="rotate(-90 270.1 133.6)">TX</text>
<text x="210.4" y="149.9" transform="rotate(-90 210.4 149.9)">#RST_1</text>
<text x="219.3" y="151.1" transform="rotate(-90 219.3 151.1)">P0.1_1</text>
</g>
<g font-size="2.1" fill="#840000">
<text x="184" y="181">Sub-GHz</text>
<text x="195.6" y="181">ISM radio</text>
<text x="207.8" y="181">transiever</text>
<text x="184" y="187">Modulation:</text>
<text x="198.2" y="187">OOK, (G)FSK,</text>
<text x="214.6" y="187">and</text>
<text x="184" y="193">Author:</text>
<text x="184" y="197.1">Size:</text>
<text x="190.7" y="197.1">A4</text>
<text x="193.2" y="193">Mlab</text>
<text x="199" y="196.9">Page:</text>
<text x="199.7" y="193">www.mlab.cz</text>
<text x="206.5" y="196.9">1/1</text>
<text x="219" y="197.1">Date:</text>
<text x="226" y="197.1">2025-02-03</text>
</g>
<g font-size="1.8" fill="#840000">
<text x="35" y="11.9">1</text>
<text x="85" y="11.9">2</text>
<text x="135" y="11.9">3</text>
<text x="185" y="11.9">4</text>
<text x="235" y="11.9">5</text>
<text x="285" y="11.9">6</text>
<text x="10.3" y="35.9">A</text>
<text x="285.3" y="35.9">A</text>
<text x="10.3" y="85.9">B</text>
<text x="285.3" y="85.9">B</text>
<text x="10.3" y="135.9">C</text>
<text x="285.3" y="135.9">C</text>
<text x="10.3" y="185.9">D</text>
<text x="285.3" y="185.9">D</text>
<text x="35" y="199.9">1</text>
<text x="85" y="199.9">2</text>
<text x="135" y="199.9">3</text>
<text x="185" y="199.9">4</text>
<text x="235" y="199.9">5</text>
<text x="285" y="199.9">6</text>
</g>
<g font-size="1.8" fill="#006464">
<text x="250.2" y="27.5">C2</text>
<text x="257.8" y="27.5">D1</text>
<text x="275.1" y="25.5">J1</text>
<text x="136.5" y="34.5">GND</text>
<text x="250.2" y="32.6">100nF</text>
<text x="257.8" y="32.6">M4</text>
<text x="101.3" y="41.5">ABS07-120-32.768KHZ</text>
<text x="115.6" y="38.5">Y1</text>
<text x="138.2" y="39.1">Y2</text>
<text x="138.2" y="41.4">ABM3B-30.000MHZ-10-1-U-T</text>
<text x="131.4" y="51">GND</text>
<text x="50.7" y="58.2">0R</text>
<text x="50.8" y="55.9">L2</text>
<text x="59.7" y="58.2">18nH</text>
<text x="61" y="55.9">L4</text>
<text x="69.8" y="58.2">18nH</text>
<text x="71.2" y="55.9">L6</text>
<text x="130.4" y="59" transform="rotate(-90 130.4 59)">XIN</text>
<text x="57.2" y="63.1">C6</text>
<text x="67.3" y="63.1">C8</text>
<text x="77.5" y="63.1">C10</text>
<text x="91" y="65.2" transform="rotate(-90 91 65.2)">2.7pF</text>
<text x="96.1" y="63.6" transform="rotate(-90 96.1 63.6)">C12</text>
<text x="106.4" y="60.6">RXN</text>
<text x="113.9" y="61.3" transform="rotate(-90 113.9 61.3)">XTAL4</text>
<text x="121.5" y="61.3" transform="rotate(-90 121.5 61.3)">XTAL3</text>
<text x="132.9" y="63.1">P2.7/C2D</text>
<text x="138" y="65.6">P1.6</text>
<text x="138" y="60.7" transform="rotate(-90 138 60.7)">XOUT</text>
<text x="157.5" y="65.6">33R</text>
<text x="157.5" y="63.1">33R</text>
<text x="162.6" y="64.4">R3</text>
<text x="162.6" y="61.8">R2</text>
<text x="57.2" y="68.2">6.8pf</text>
<text x="67.3" y="68.2">15pF</text>
<text x="77.5" y="68.2">8,2pF</text>
<text x="91.5" y="71.1">L9</text>
<text x="98.8" y="67">L10</text>
<text x="98.8" y="69.3">56nH</text>
<text x="138" y="68.2">P1.5</text>
<text x="138" y="70.7">P1.4</text>
<text x="157.5" y="68.2">33R</text>
<text x="157.5" y="70.7">33R</text>
<text x="162.6" y="66.9">R4</text>
<text x="162.6" y="69.4">R5</text>
<text x="162.6" y="72">R6</text>
<text x="231.8" y="70">GND</text>
<text x="45.1" y="75.1">GND</text>
<text x="55.2" y="75.1">GND</text>
<text x="65.4" y="75.1">GND</text>
<text x="75.6" y="75.1">GND</text>
<text x="90.2" y="73.4">56nH</text>
<text x="106.4" y="75.8">RXP</text>
<text x="129.5" y="73.3">P0.6/CNVSTR</text>
<text x="134.2" y="75.8">P0.5/RX</text>
<text x="157.5" y="75.8">33R</text>
<text x="157.5" y="73.3">33R</text>
<text x="162.6" y="74.5">R7</text>
<text x="162.6" y="77.1">R8</text>
<text x="240.3" y="73.9">+3V3</text>
<text x="272.1" y="73.9">+3V3</text>
<text x="97.8" y="78.3">C13</text>
<text x="97.8" y="83.4">5.1pF</text>
<text x="131.2" y="80.9">P0.3/XTAL2</text>
<text x="131.2" y="83.4">P0.2/XTAL1</text>
<text x="134.5" y="78.3">P0.4/TX</text>
<text x="157.5" y="78.3">33R</text>
<text x="157.5" y="80.9">33R</text>
<text x="157.5" y="83.4">33R</text>
<text x="162.6" y="79.6">R9</text>
<text x="162.6" y="82.1">R10</text>
<text x="236.7" y="82.5">RED</text>
<text x="266" y="82.5">GREEN</text>
<text x="131.7" y="86">P0.1/AGND</text>
<text x="132.1" y="88.5">P0.0/VREF</text>
<text x="157.5" y="88.5">33R</text>
<text x="157.5" y="86">33R</text>
<text x="162.6" y="87.2">R12</text>
<text x="162.6" y="89.8">R13</text>
<text x="162.6" y="84.7">R11</text>
<text x="237.9" y="84.8">D2</text>
<text x="269.6" y="84.8">D3</text>
<text x="95.9" y="90.3">GND</text>
<text x="131.2" y="93.6">#RST/C2CK</text>
<text x="135" y="91">TXRAMP</text>
<text x="157.5" y="93.6">33R</text>
<text x="157.5" y="91">33R</text>
<text x="162.6" y="94.8">R15</text>
<text x="162.6" y="92.3">R14</text>
<text x="244.4" y="94.7">150R</text>
<text x="244.4" y="92.4">R22</text>
<text x="276.1" y="94.7">150R</text>
<text x="276.1" y="92.4">R23</text>
<text x="86.6" y="98.1">+3V3</text>
<text x="136.6" y="101.2">GPIO0</text>
<text x="137.8" y="96.1">#IRQ</text>
<text x="157.5" y="96.1">33R</text>
<text x="157.5" y="101.2">33R</text>
<text x="162.6" y="99.9">R16</text>
<text x="90.7" y="106.4">R1</text>
<text x="136.6" y="106.3">GPIO2</text>
<text x="136.6" y="103.7">GPIO1</text>
<text x="157.5" y="106.3">33R</text>
<text x="157.5" y="103.7">33R</text>
<text x="162.6" y="105">R18</text>
<text x="162.6" y="107.5">R19</text>
<text x="162.6" y="102.5">R17</text>
<text x="244.9" y="106.1">BC817</text>
<text x="244.9" y="103.8">Q1</text>
<text x="276.6" y="106.1">BC817</text>
<text x="276.6" y="103.8">Q2</text>
<text x="90.7" y="108.7">0R</text>
<text x="136.6" y="108.8">GPIO3</text>
<text x="157.5" y="108.8">33R</text>
<text x="181.6" y="113.5">NFM21PC105</text>
<text x="186" y="111.2">C21</text>
<text x="194.6" y="110.8">+3V3</text>
<text x="43.2" y="118.1">L1</text>
<text x="53.4" y="118.1">L3</text>
<text x="63.5" y="118.1">L5</text>
<text x="73.7" y="118.1">L7</text>
<text x="90.1" y="115.3">L8</text>
<text x="90.1" y="117.6">220nH</text>
<text x="135.3" y="116.4">VDD_RF</text>
<text x="152.4" y="117.7">C15</text>
<text x="161.3" y="117.7">C17</text>
<text x="168.9" y="117.7">C19</text>
<text x="176.5" y="117.7">C20</text>
<text x="240.7" y="115.7">GND</text>
<text x="272.4" y="115.7">GND</text>
<text x="43.1" y="120.4">0R</text>
<text x="49.5" y="125.3">C4</text>
<text x="52.1" y="120.4">18nH</text>
<text x="59.7" y="125.3">C7</text>
<text x="62.2" y="120.4">18nH</text>
<text x="69.9" y="125.3">C9</text>
<text x="72.4" y="120.4">39nH</text>
<text x="88.5" y="125.8" transform="rotate(-90 88.5 125.8)">C11</text>
<text x="106.4" y="122.8">TX</text>
<text x="161.3" y="122.8">100pF</text>
<text x="168.9" y="122.8">100nF</text>
<text x="176.5" y="122.8">10uF</text>
<text x="49.5" y="130.4">6.8pf</text>
<text x="59.7" y="130.4">15pF</text>
<text x="69.9" y="130.4">8,2pF</text>
<text x="83.4" y="127.4" transform="rotate(-90 83.4 127.4)">8,2pF</text>
<text x="150.5" y="128.4">GND</text>
<text x="159.4" y="128.4">GND</text>
<text x="165.4" y="131.1">+3V3</text>
<text x="167" y="128.4">GND</text>
<text x="174.6" y="128.4">GND</text>
<text x="186.1" y="128.4">GND</text>
<text x="208.6" y="128.5">+3V3</text>
<text x="37.5" y="137.3">GND</text>
<text x="47.6" y="137.3">GND</text>
<text x="57.8" y="137.3">GND</text>
<text x="67.9" y="137.3">GND</text>
<text x="113.9" y="136.1" transform="rotate(-90 113.9 136.1)">GND_RF</text>
<text x="124.1" y="136.1" transform="rotate(-90 124.1 136.1)">GND_MCU</text>
<text x="133.6" y="136.8">VDD_MCU</text>
<text x="148.6" y="138">C14</text>
<text x="156.2" y="143.1">100nF</text>
<text x="156.2" y="138">C16</text>
<text x="163.8" y="138">C18</text>
<text x="163.8" y="143.1">10uF</text>
<text x="212.6" y="138.1">R20</text>
<text x="212.6" y="140.4">1k</text>
<text x="221.5" y="141.7">0R</text>
<text x="221.5" y="139.4">R21</text>
<text x="232.4" y="138">C22</text>
<text x="232.4" y="143.1">10nF</text>
<text x="240" y="138">C23</text>
<text x="240" y="143.1">10nF</text>
<text x="247.7" y="138">C25</text>
<text x="247.7" y="143.1">10nF</text>
<text x="255.3" y="138">C26</text>
<text x="255.3" y="143.1">10nF</text>
<text x="262.9" y="138">C27</text>
<text x="262.9" y="143.1">10nF</text>
<text x="270.5" y="138">C28</text>
<text x="270.5" y="143.1">10nF</text>
<text x="111.1" y="148.8">GND</text>
<text x="121.3" y="148.8">GND</text>
<text x="146.7" y="148.8">GND</text>
<text x="154.3" y="148.8">GND</text>
<text x="161.9" y="148.8">GND</text>
<text x="230.5" y="150">GND</text>
<text x="238.1" y="150">GND</text>
<text x="245.7" y="150">GND</text>
<text x="253.4" y="150">GND</text>
<text x="261" y="150">GND</text>
<text x="268.6" y="150">GND</text>
<text x="57.4" y="165.4">+3V3</text>
<text x="19.1" y="178.7">C1</text>
<text x="29" y="174.9">IN</text>
<text x="33.3" y="174.9">OUT</text>
<text x="33.9" y="178.1" transform="rotate(-90 33.9 178.1)">GND</text>
<text x="45.7" y="178.7">C3</text>
<text x="54.6" y="178.7">C5</text>
<text x="73.1" y="175.4">J4</text>
<text x="19.1" y="183.7">10uF</text>
<text x="45.7" y="183.7">10uF</text>
<text x="54.6" y="183.7">10uF</text>
<text x="17.1" y="190.7">GND</text>
<text x="31.1" y="190.7">GND</text>
<text x="43.8" y="190.7">GND</text>
<text x="52.7" y="190.7">GND</text>
<text x="61.6" y="190.7">GND</text>
</g>
<g font-size="1.8" fill="#a90000">
<text x="133.1" y="35.6" transform="rotate(-90 133.1 35.6)">2</text>
<text x="129.5" y="39.1">1</text>
<text x="135.8" y="39.1">3</text>
<text x="133.1" y="44.5" transform="rotate(-90 133.1 44.5)">4</text>
<text x="43.7" y="59.4">1</text>
<text x="102.8" y="59.4">13</text>
<text x="112.8" y="54" transform="rotate(-90 112.8 54)">2</text>
<text x="120.4" y="54" transform="rotate(-90 120.4 54)">3</text>
<text x="129.3" y="54" transform="rotate(-90 129.3 54)">8</text>
<text x="136.9" y="54" transform="rotate(-90 136.9 54)">7</text>
<text x="43.7" y="64.5">2</text>
<text x="144.1" y="62">1</text>
<text x="144.1" y="64.5">4</text>
<text x="182.8" y="62">1</text>
<text x="182.8" y="64.5">1</text>
<text x="229.8" y="63.2">1</text>
<text x="144.1" y="67.1">5</text>
<text x="144.1" y="69.6">6</text>
<text x="182.8" y="69.6">1</text>
<text x="182.8" y="67.1">1</text>
<text x="102.8" y="74.7">12</text>
<text x="143.5" y="72.1">24</text>
<text x="143.5" y="74.7">25</text>
<text x="143.5" y="77.2">26</text>
<text x="182.8" y="77.2">1</text>
<text x="182.8" y="72.1">1</text>
<text x="182.8" y="74.7">1</text>
<text x="143.5" y="79.8">27</text>
<text x="143.5" y="82.3">28</text>
<text x="182.8" y="79.8">1</text>
<text x="182.8" y="82.3">1</text>
<text x="143.5" y="89.9">19</text>
<text x="143.5" y="84.8">29</text>
<text x="143.5" y="87.4">30</text>
<text x="182.8" y="89.9">1</text>
<text x="182.8" y="84.8">1</text>
<text x="182.8" y="87.4">1</text>
<text x="143.5" y="95">23</text>
<text x="143.5" y="92.5">36</text>
<text x="182.8" y="92.5">1</text>
<text x="182.8" y="95">1</text>
<text x="143.5" y="100.1">21</text>
<text x="182.8" y="100.1">1</text>
<text x="228.5" y="101.3">2</text>
<text x="242.3" y="101" transform="rotate(-90 242.3 101)">3</text>
<text x="260.3" y="101.3">2</text>
<text x="274.1" y="101" transform="rotate(-90 274.1 101)">3</text>
<text x="143.5" y="105.2">10</text>
<text x="143.5" y="107.7">11</text>
<text x="143.5" y="102.6">22</text>
<text x="182.8" y="107.7">1</text>
<text x="182.8" y="105.2">1</text>
<text x="182.8" y="102.6">1</text>
<text x="228.5" y="103.9">1</text>
<text x="237.1" y="103.9">1</text>
<text x="260.3" y="103.9">1</text>
<text x="268.9" y="103.9">1</text>
<text x="242.3" y="108.7" transform="rotate(-90 242.3 108.7)">2</text>
<text x="274.1" y="108.7" transform="rotate(-90 274.1 108.7)">2</text>
<text x="143.5" y="115.3">18</text>
<text x="183.4" y="115.3">1</text>
<text x="191.1" y="115.3">3</text>
<text x="36.1" y="121.7">1</text>
<text x="102.8" y="121.7">16</text>
<text x="187.7" y="120.1" transform="rotate(-90 187.7 120.1)">2</text>
<text x="36.1" y="126.7">2</text>
<text x="143.5" y="135.6">33</text>
<text x="112.8" y="139.7" transform="rotate(-90 112.8 139.7)">17</text>
<text x="122.9" y="139.7" transform="rotate(-90 122.9 139.7)">31</text>
<text x="24.7" y="173.7">3</text>
<text x="39.9" y="173.7">2</text>
<text x="32.8" y="182.3" transform="rotate(-90 32.8 182.3)">1</text>
</g>
<g font-size="1.8" fill="#009600">
<text x="152.4" y="122.8">33pF</text>
<text x="148.6" y="143.1">10nF</text>
</g>
</svg>
